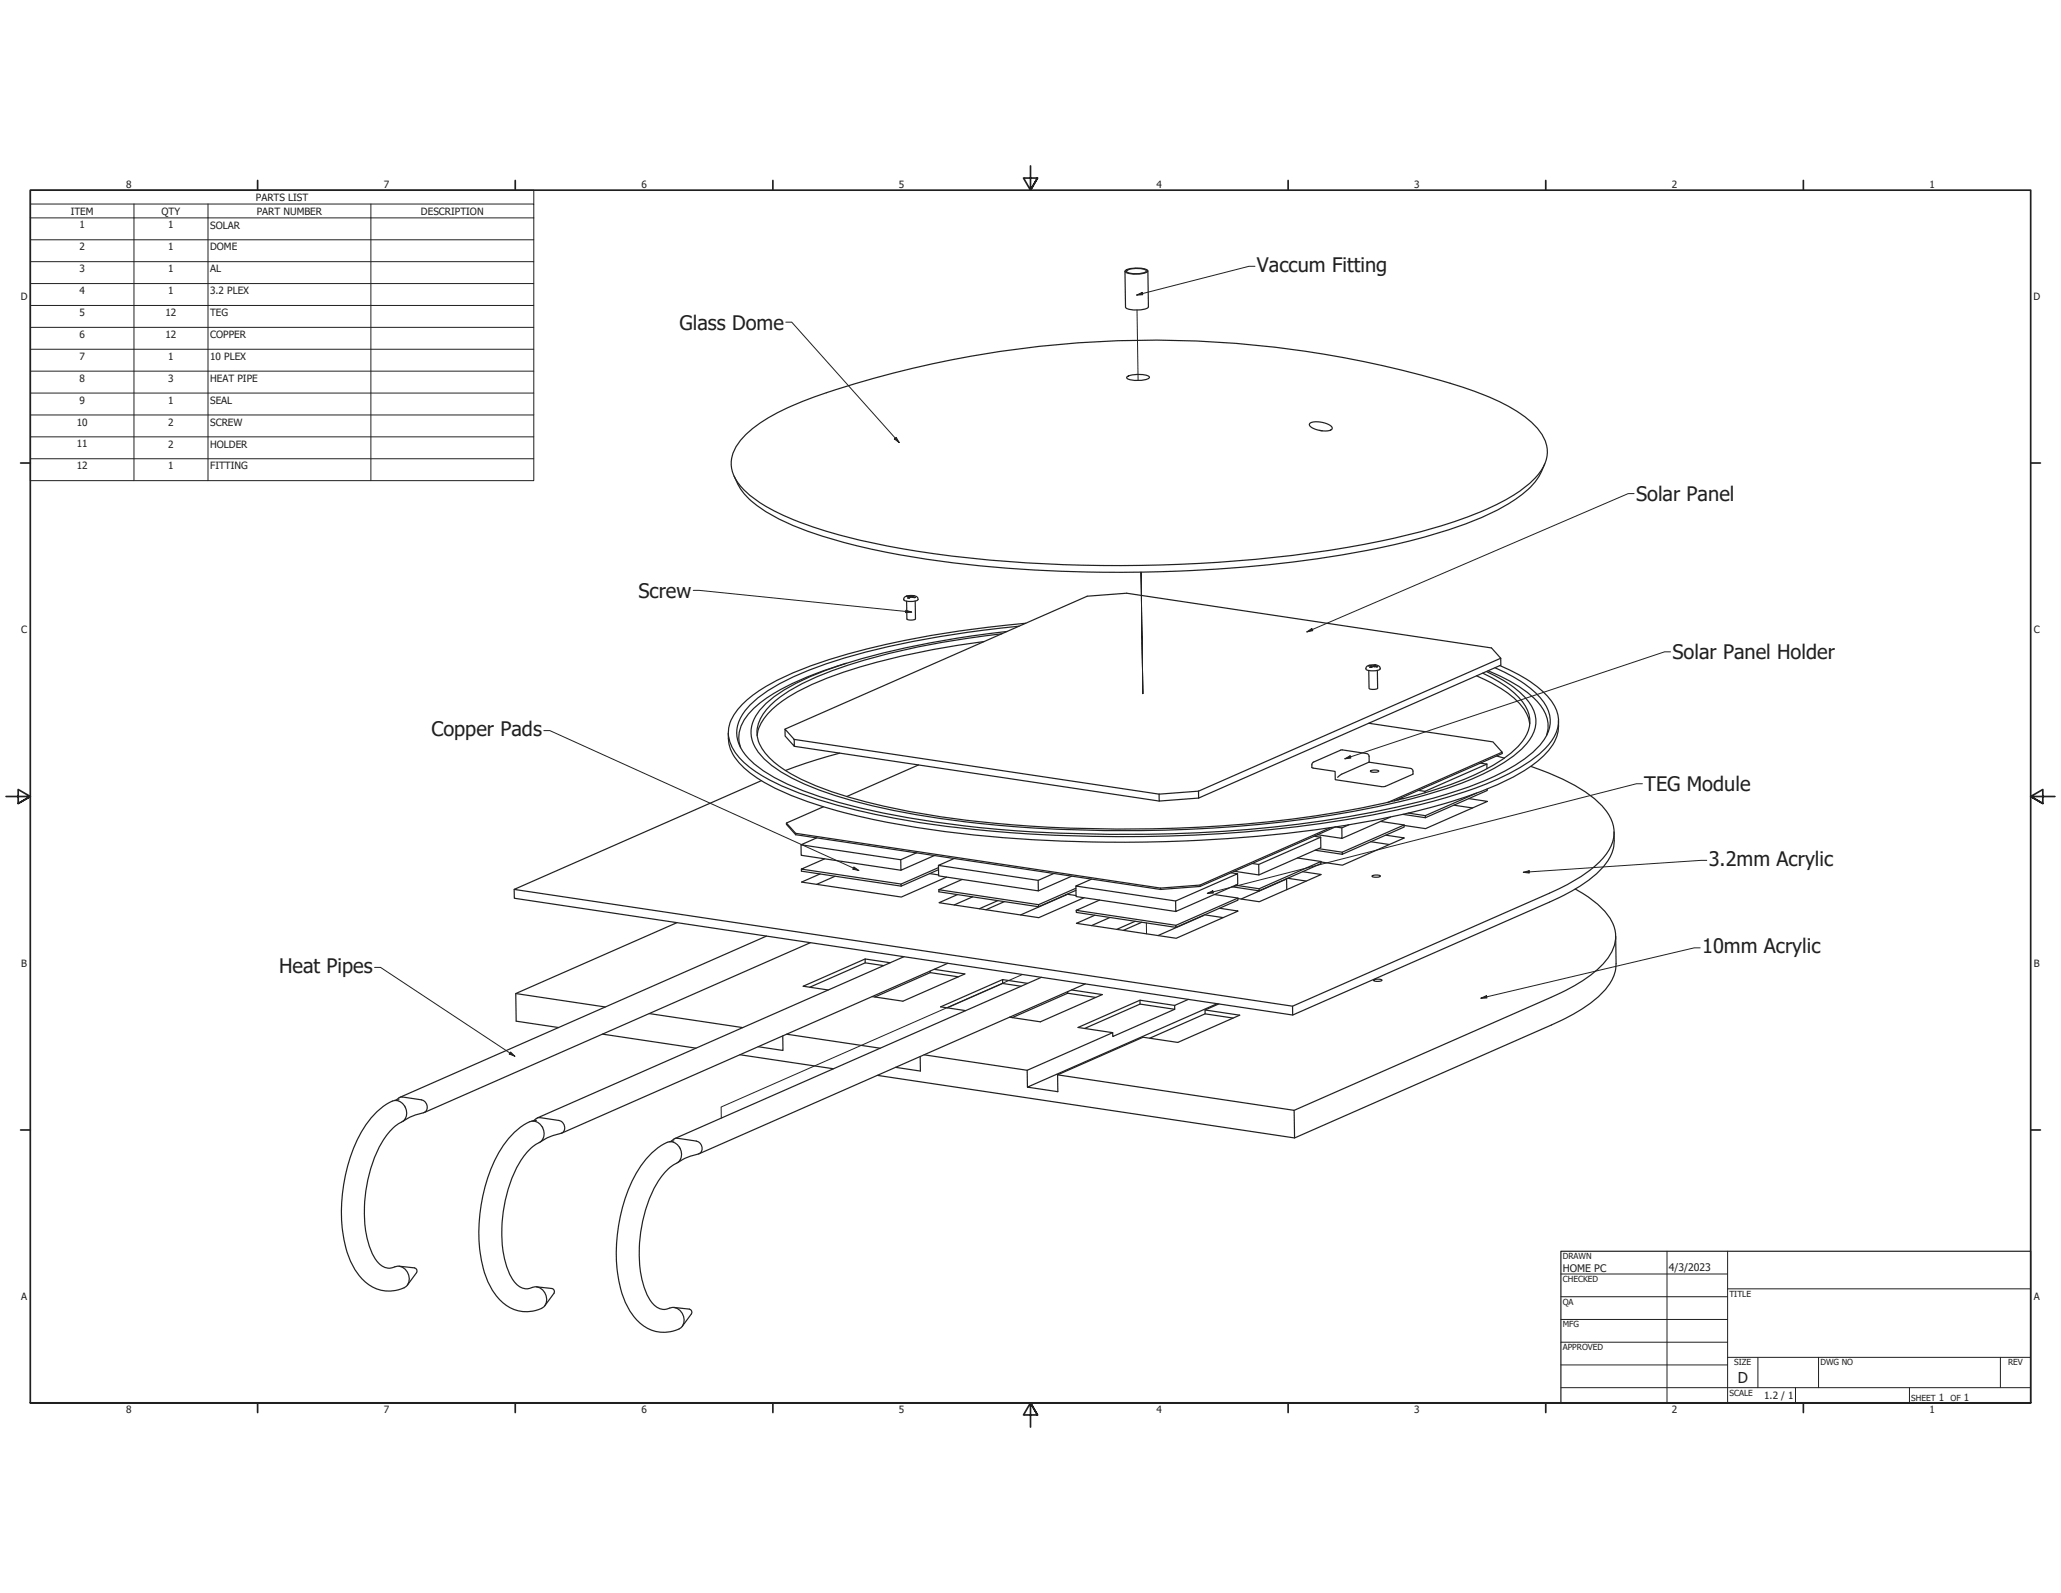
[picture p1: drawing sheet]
<svg xmlns="http://www.w3.org/2000/svg" width="279mm" height="216mm" viewBox="0 0 279 216" stroke-linecap="round" stroke-linejoin="round" font-family="sans-serif">
<g fill="none" stroke="#231f20" stroke-width=".14">
<path d="M4.1 27.7v-1.9h68.3v1.9M4.1 27.7h68.3v1.8M4.1 29.5h68.3M4.1 32.5h68.3M4.1 35.5h68.3M4.1 38.4h68.3M4.1 27.7v37.4h68.3v-35.6M18.2 27.7v37.4M28.2 27.7v37.4M50.3 27.7v37.4M4.1 41.4h68.3M4.1 44.4h68.3"/>
<path d="M4.1 47.3h68.3M4.1 50.3h68.3M4.1 53.3h68.3M4.1 56.2h68.3M4.1 59.2h68.3M121.4 59.4l.5 .6M154.1 42l.2 9.6M4.1 62.2h68.3M154.7 77.5l.2 16.5-.2-16.5M154.8 87.1l.1 6.9M138.6 132.1l-40.8 17.9v1.5M155.4 125.1v1.5"/>
<path d="M211.6 172.7h22.6M211.6 175.7h22.6M211.6 178.8h22.6M226 169.6v20.5M234.2 174.7h41.1M234.2 169.6v20.5M211.6 188.1h63.7M211.6 181.9h22.6M211.6 185h22.6M234.2 184h41.1M238.3 184v4.1M243.4 188.1v2"/>
<path d="M246.5 184v4.1M258.9 188.1v2M271.2 184v4.1"/>
</g>
<g fill="none" stroke="#231f20" stroke-width=".16">
<path d="M152.6 36.7a3.7 3.7 0 0 1 2.9-.1l.1 .1a1.71 1.71 0 0 1-1.5 .5 1.79 1.79 0 0 1-1.6-.4zM152.7 36.7l.5-.2a3.6 3.6 0 0 1 2.2 .2v.1a2.9 2.9 0 0 1-2.7 0zM155.6 36.7l.1 4.9a1.76 1.76 0 0 1-1.6 .4 1.74 1.74 0 0 1-1.5-.4l-.1-4.8M100.7 59.3a21.5 21.5 0 0 1 8.1-4.9 140.3 140.3 0 0 1 91-1.4 23.2 23.2 0 0 1 8.2 4.6 4.6 4.6 0 0 1 .8 6.4 15.6 15.6 0 0 1-5.9 4.4 73.5 73.5 0 0 1-18 5.4 193.5 193.5 0 0 1-60.6 .9 73.6 73.6 0 0 1-18.1-4.8 17.4 17.4 0 0 1-6-4.2 4.3 4.3 0 0 1-.1-5.6zM152.8 51.1a3.7 3.7 0 0 1 3-.1v.1a1.71 1.71 0 0 1-1.5 .5 1.79 1.79 0 0 1-1.6-.4zM177.6 57.4a3 3 0 0 1 3 .5 .27 .27 0 0 1-.2 .4 3.2 3.2 0 0 1-2.9-.6zM178.9 58.3l.4 .1M209.4 62.9a8.8 8.8 0 0 1-3.9 4.7 40.8 40.8 0 0 1-11.9 5 148.4 148.4 0 0 1-31.9 4.7 178.3 178.3 0 0 1-41.5-2.4 61.1 61.1 0 0 1-14.7-4.6 13.5 13.5 0 0 1-5.1-4l-.9-1.7M106.4 98.8l1.3 1.4v.9l-1.3-1.3zM114.7 89.9a42.3 42.3 0 0 0-10.9 4.8 8.9 8.9 0 0 0-3.3 3.7l-.3 1.1v1.2l.2 .6M122.6 81a1.53 1.53 0 0 1 1.8 .1l.1 .2a1.93 1.93 0 0 1-2 0zM123 80.8h-.1l.4 .1-.3 .1h.7"/>
<path d="M123.3 80.9v.1M123.3 81h.1M123.7 80.9v.1M123.7 80.9h.1M123.8 80.7l-.8 .1M123.8 80.8v-.1h.1l-.2 .2 .4 .1h-.4M124.1 81.5v2.4l-.6 .1-.6-.1v-2.4M133.4 86.9a97.4 97.4 0 0 0-21.9 5.2 21.5 21.5 0 0 0-7.4 4.6l-.8 1.1-.5 1.2-.2 .7M135.8 85.9a102.2 102.2 0 0 0-23.8 5.3 23.6 23.6 0 0 0-7.6 4.5 4.7 4.7 0 0 0-1.6 4.8 9 9 0 0 0 4.1 4.2 45.7 45.7 0 0 0 13.5 4.7 153.5 153.5 0 0 0 33 3 155.8 155.8 0 0 0 38.7-4.6 40.5 40.5 0 0 0 11.7-5 9.1 9.1 0 0 0 3.2-3.4 3.9 3.9 0 0 0-.5-4.1 14 14 0 0 0-5.5-4.1M136.5 85.6a123.1 123.1 0 0 0-21.8 4.3 32.9 32.9 0 0 0-9.9 4.7l-1.4 1.2a4.5 4.5 0 0 0-.5 6.3 17.3 17.3 0 0 0 7.2 4.6 75.9 75.9 0 0 0 18 4.3 186 186 0 0 0 56.5-1.2 68.8 68.8 0 0 0 16.4-4.9 16.3 16.3 0 0 0 6.4-4.7 4.1 4.1 0 0 0-.2-5.1 14.8 14.8 0 0 0-5.7-4.1M138.1 84.9a136.6 136.6 0 0 0-23.1 4.1 40.8 40.8 0 0 0-11.2 4.8l-1.6 1.3-1.2 1.3a4.4 4.4 0 0 0-.4 5.3l1.1 1.3a24.1 24.1 0 0 0 9 4.8 116.8 116.8 0 0 0 27 4.8 191.5 191.5 0 0 0 47.4-2.3 79.3 79.3 0 0 0 16.3-4.6 22.7 22.7 0 0 0 6.9-4.2 5.1 5.1 0 0 0 1.7-4.8 8.4 8.4 0 0 0-3.8-4.4l-1.1-.6-2.4-1.2M139 84.5a132.4 132.4 0 0 0-26.4 4.8 34.8 34.8 0 0 0-10.9 5.2 7.3 7.3 0 0 0-2.9 4.2 5.1 5.1 0 0 0 1.8 4.4 19.7 19.7 0 0 0 6.3 3.8 89.2 89.2 0 0 0 20.3 4.9 201.4 201.4 0 0 0 55.5-.8 89.9 89.9 0 0 0 19.1-4.9 24.8 24.8 0 0 0 7.4-4.4 5.7 5.7 0 0 0 2.1-4 6 6 0 0 0-2.7-4.5 22.2 22.2 0 0 0-5.3-3"/>
<path d="M185.2 90.4a1.52 1.52 0 0 1 1.9 0v.3a1.92 1.92 0 0 1-1.9 0zM185.6 98l16.8 2.5 1.2 1.4-15.5 6.9M185.6 90.2h-.1l.4 .1-.2 .1h.6M185.6 90.2h.1M185.9 90.3v.1M185.9 90.4h.1M186.3 90.3v.1M186.3 90.3h.1M186.4 90.1l-.3 .1h-.5M186.4 90.1v.1M186.4 90.1h.2l-.3 .2 .5 .1h-.5M186.7 90.9l.1 2.4-.6 .1-.6-.1v-2.4"/>
<path d="M200.2 91.6a15.9 15.9 0 0 1 6.3 4.3l.4 .8 .5 1.4M201.7 90.9a18.3 18.3 0 0 1 7 4.5 4.4 4.4 0 0 1 1 4.3M203.4 89.2l.1 .9-41 18.1M203.4 89.2l-1.2-1.4-49.5-7.4-5.3 .4-41 18M203.4 89.2l-40.9 18M211.3 97.6a5.4 5.4 0 0 1-2 4.8 24.7 24.7 0 0 1-8.6 4.9 109 109 0 0 1-25.2 5.5 198.1 198.1 0 0 1-51.7-.7 71.1 71.1 0 0 1-18.3-5.1 13.9 13.9 0 0 1-6.2-4.8 4.9 4.9 0 0 1-.6-2.8M106.6 111.5l1.3 1.4 49.4 7.5 5.4-.4 17.7-7.8M107.7 100.2l49.4 7.4M107.7 101.1l49.4 7.5M107.9 112.9v.2M107.9 113.1l49.4 7.4 5.4-.4M108.6 114.5v1.4l13.5 2"/>
<path d="M108.6 117.8v.3l13.6 2 5-2.2M110.7 113.6l-2.1 .9 13.5 2 2.1-.9M111.2 118.5l-2.5 1 13.5 2.1 6.1-2.7M111.6 109.3l-5 2.2v.2l1.3 1.4M111.8 116.4l-3.2 1.4 13.6 2v.3M113.2 118.8l-2.5 1.1M113.8 102.1l-4.6 1.3-2.7 1M124.5 103.7l-9.7 4.3M126 118.4l1.2 .2M126.7 116l-4.6 1.9v-1.4M127.2 117.3v1.4l13.6 2-.1-1.4M127.2 117.6l-5 2.2"/>
<path d="M129.4 116.4l-2.2 .9 13.5 2 2.2-.9M130.4 119.2l-3.1 1.4 13.5 2 5.1-2.2M145.3 118.7l-4.5 2M157.1 107.6v1l5.4-.4M162.5 107.2l-5.4 .4M162.5 107.2v1M162.7 120v.1M166.9 118.3l.9 .1-8.4 3.7-13.5-2 2.1-1M167.5 120l3.2 .5M167.8 118.4v1.4l-8.4 3.7v-1.4M170.6 117.2l.1 1.4-3.3-.5M174.4 119.1h.1"/>
<path d="M174.4 119.1v1.5M174.4 119.1l-6.1 2.7M174.6 119l2.5 .4M175.9 116.3l3.2 .5M176.6 118.1l2.5 .4-8.4 3.7-2.9-.4M178.1 103.3l3.9-1.7 3.4 .6 .2 .3v.8M178.1 103.3l-.2 .2v.6l3.1 .4v1.2l6.3 .9h.5l3.7-1.6a.66 .66 0 0 0-.1-.8l-5.8-.9-3.7 1.6-.6 .4M178.2 113.3l.8 .2M178.3 115.2l3.7 .6M178.8 115l3.2 .5M179 113.5l-8.4 3.7-.8-.2M179 113.5l.1 1.4-8.4 3.7"/>
<path d="M181 112.1l-18.3 8M181.9 112.2v1.4l-3.3-.5M182 115.5l8.4-3.7v.3l-8.4 3.7zM182.9 111.8l-1 .4-.9-.1M185.8 104.5l.5-.1 .6 .1-.1 .1-.2 .1a.88 .88 0 0 1-.8-.2zM185.8 114.1l2.6 .4M186 118.7l.5-.1 .6 .1v.1l-.3 .1a.89 .89 0 0 1-.8-.2zM187.2 111.3l3.2 .5M187.9 113.2l2.5 .4-8.4 3.7-2.9-.5M188.5 110.7l-6.6 2.9M189.4 108.4h.2M189.9 108.2h.4"/>
<path d="M190.9 110.2l2.3 .3M193.2 107.3v.2M197.1 109.1l2.5 .4M199.1 108.2l2.5 .4-8.4 3.7-2.8-.4M200.2 107.5l-7 3v.3l-3-.4M200.7 103.4l.9 .2M201.6 103.6l-8.4 3.7-.9-.2M201.6 103.6v.6M201.6 106.9v.2l-8.4 3.7M202.9 102.5l1 .3M203.6 101.9v.2l-14.6 6.5M207.5 103.9a27.3 27.3 0 0 1 8.9 4.5 6 6 0 0 1 2.4 4.8 6.5 6.5 0 0 1-2.5 4.1 25.1 25.1 0 0 1-6.3 3.8l-34.8 15.3-105.5-15.9 33.5-14.7"/>
<path d="M218.8 112.8a5.9 5.9 0 0 1-2.1 5.3 22.7 22.7 0 0 1-6.6 4.2l-34.9 15.3M69.7 120.5v1.2l105.5 15.9v-1.2M69.9 134.7l12.2 1.8M88 137.4l12.7 1.9M91.8 125l-21.9 9.7 .1 3.7 5.7 .9M103.9 126.9l-49.7 21.8M109.9 127.8l-52.4 23M117.3 130l-8.4 3.7 3.4 .5M119.8 130.9l-2.5-.4-7.5 3.3M120.7 130.5l-3.4-.5v.5M122.5 129.7l-49.7 21.8M126.1 131.6v.2l-7.5 3.3"/>
<path d="M126.1 131.8l3.8 .6M126.6 131.4l4.2 .6-8.4 3.7-4.2-.6M127.3 120.6v.3l13.5 2 5.1-2.2M128.5 130.6l-52.4 23M129.8 121.2l-2.5 1.1 13.5 2.1 6.2-2.7M131.8 121.6l-2.5 1.1M135.3 122.1l-2.5 1.1M135.9 132.8l-8.4 3.7 3.4 .5M136.2 122.2l-2.5 1.1M138.4 133.7l-2.5-.4-7.5 3.3M139.3 133.3l-3.4-.5v.5M140.8 122.6v.3"/>
<path d="M141.2 132.5l-49.7 21.8M144.5 121.3h.1M144.5 121.3l-6.1 2.7M144.7 121.2l1.2 .2M144.7 134.4v.2l-7.5 3.3M144.7 134.6l3.8 .6M145.3 134.2l4.1 .6-8.4 3.7-4.1-.6M145.9 120.1v1.4l13.5 2M147.1 133.3l-52.3 23.1M149.1 122l-3.2 1.4v.3l13.5 2v-.3l-13.5-2M150.5 124.3l-2.5 1.1M153.9 124.9l-2.5 1.1"/>
<path d="M154.5 135.6l-8.4 3.7 4.7 .7M154.6 136.1l-.1-.5 4.7 .7M154.8 125l-2.5 1.1M157.3 120.4v.1M159.3 136.8l-4.7-.7-7.6 3.3M159.4 125.4l8.4-3.7v.3l-8.4 3.7M161.1 135.4l-1.9 .9 .1 .5-8.4 3.7-.1-.5-11.6 5.1 .1 2.2M163.1 124.1h.1M163.2 124.1l-6.2 2.7M163.3 124l2.5 .4M163.4 137.4l3.8 .6M164.6 121.2l3.2 .5"/>
<path d="M165 136l-25.7 11.3 4.1 .7v-2.3l11.6-5.1 4.7 .7 8.4-3.7-4.7-.7M165.2 136.1l-1.8 .8v.5l-7.5 3.3M165.3 123.1l2.5 .4-8.4 3.7-13.5-2.1 2.5-1.1M167 120.2l3.7 .5M170.7 120.5l8.4-3.7v.2l-8.4 3.7zM186.2 132.8l.8-.1 .4 .2-.3 .1h-.5zM213.6 120.5a13.7 13.7 0 0 1 4.5 3.7 4.5 4.5 0 0 1-.2 5.7 17.1 17.1 0 0 1-6.3 4.7l-36.2 15.9M219 126.9l.1 3.7a6.6 6.6 0 0 1-2.9 4.9 25.9 25.9 0 0 1-5.9 3.4l-34.8 15.3-56.6-8.5M50.5 151.3a6.4 6.4 0 0 1 3-2.2 1.62 1.62 0 0 1 1.6 1.4 1.62 1.62 0 0 1-1.1 1.8 9.9 9.9 0 0 0-3.3 4.8 18.8 18.8 0 0 0-.6 11.8 4.5 4.5 0 0 0 2 2.8 2.46 2.46 0 0 0 1.8-.1 1.61 1.61 0 0 1 1.6 1.6 1.61 1.61 0 0 1-1.6 1.6 5 5 0 0 1-5.5-2.3 15 15 0 0 1-2.1-9.4 21.5 21.5 0 0 1 3.4-10.7zM53.7 149.1a.98 .98 0 0 1 1-.4l2.3 .3a.95 .95 0 0 1 .9 .8 .95 .95 0 0 1-.5 1l-1.5 .5-1.3 .7M54.1 149l-.6 .2M69.1 154.1a6.4 6.4 0 0 1 3.1-2.2 1.62 1.62 0 0 1 1.5 1.4 1.62 1.62 0 0 1-1 1.8 9.8 9.8 0 0 0-3.4 4.8 18.8 18.8 0 0 0-.6 11.8 4.5 4.5 0 0 0 2 2.8 2.47 2.47 0 0 0 1.8-.1 1.61 1.61 0 0 1 1.6 1.6 1.61 1.61 0 0 1-1.5 1.6 5 5 0 0 1-5.6-2.3 15 15 0 0 1-2.1-9.4 21.5 21.5 0 0 1 3.4-10.8z"/>
<path d="M72.3 151.9a.98 .98 0 0 1 1.1-.4l2.2 .3a.95 .95 0 0 1 .9 .7 .95 .95 0 0 1-.4 1.1l-1.5 .4-1.4 .8M72.7 151.8l-.6 .1M81.7 140.2l12.7 1.9M88.7 156a4.9 4.9 0 0 1 2.1-1.3 1.62 1.62 0 0 1 1.6 1.4 1.62 1.62 0 0 1-1.1 1.8 9.9 9.9 0 0 0-3.3 4.8 18.8 18.8 0 0 0-.7 11.8 4.5 4.5 0 0 0 2 2.8 2.47 2.47 0 0 0 1.8-.1 1.61 1.61 0 0 1 1.6 1.6 1.61 1.61 0 0 1-1.5 1.6 5 5 0 0 1-5.5-2.3 15 15 0 0 1-2.1-9.4 21.5 21.5 0 0 1 3.3-10.8l.8-1zM90.9 154.7a.98 .98 0 0 1 1.1-.4l2.2 .3a.95 .95 0 0 1 .9 .7 .95 .95 0 0 1-.4 1.1l-1.5 .4-1.3 .8M91.3 154.6l-.6 .1M100.3 142.9l12.7 2M106.1 140.4v2l-3.3-.5M106.6 140.2l12.7 1.9M124.7 143.2l.1 2-3.4-.5M125.3 143l13.9 2.1M143.4 145.7l32 4.8 .1 3.7"/>
<path d="M54.1 171.6l2.1 .2a.43 .43 0 0 1 .3 .7l-1.3 1.7M72.7 174.4l2.1 .2a.43 .43 0 0 1 .3 .7l-1.2 1.7M91.3 177.2l2.2 .2a.43 .43 0 0 1 .2 .7l-1.2 1.7M211.6 169.6h63.7v20.5h-63.7z"/>
</g>
<g fill="none" stroke="#231f20" stroke-width=".23">
<path d="M4.1 25.8h271.2v164.3h-271.2h271.2h-271.2zM34.9 24.5v1.3M69.8 24.5v1.3M104.8 24.5v1.3M139.7 22.5v3.3l-.9-1.7h1.8l-.9 1.7 .9-1.7M174.6 24.5v1.3M209.5 24.5v1.3M244.5 24.5v1.3M2.8 62.8h1.3M275.3 62.8h1.3M.8 107.9h3.3l-1.6-.9v1.9l1.6-1-1.6 1M278.6 107.9h-3.3l1.6-.9v1.9l-1.6-1 1.6 1"/>
<path d="M2.8 153.1h1.3M275.3 153.1h1.3M34.9 190.1v1.3M69.8 190.1v1.3M104.8 190.1v1.3M140.6 191.8l-.9-1.7 .9 1.7h-1.8l.9-1.7v3.3M174.6 190.1v1.3M209.5 190.1v1.3M244.5 190.1v1.3"/>
</g>
<path d="M121.2 59.5l.3-.2 .4 .7z" fill="#231f20"/>
<path d="M154.9 39.8l-.8 .2M106.5 43.7h.8l14.1 15.7M121.2 59.5l.3-.2 .4 .7z" fill="none" stroke="#231f20" stroke-width=".14"/>
<path d="M154.1 40l.7-.4 .1 .3z" fill="#231f20"/>
<path d="M154.1 40l.7-.4 .1 .3zM170.1 36.1h-.8l-14.4 3.7M122.8 82.9l.8 .1" fill="none" stroke="#231f20" stroke-width=".14"/>
<path d="M122.8 82.7l.8 .3h-.8z" fill="#231f20"/>
<path d="M94 80h.8l28 2.9M122.8 82.7l.8 .3h-.8zM177.9 85.3l-.7 .3" fill="none" stroke="#231f20" stroke-width=".14"/>
<path d="M177.2 85.6l.6-.4 .2 .3z" fill="#231f20"/>
<path d="M221.5 66.9h-.8l-42.8 18.4M177.2 85.6l.6-.4 .2 .3zM183.1 102.6l-.8 .2" fill="none" stroke="#231f20" stroke-width=".14"/>
<path d="M182.3 102.8l.7-.4 .1 .3z" fill="#231f20"/>
<path d="M226.5 88.3h-.8l-42.6 14.3M115.7 117.7l.7 .3M182.3 102.8l.7-.4 .1 .3z" fill="none" stroke="#231f20" stroke-width=".14"/>
<path d="M115.8 117.5l.6 .5-.8-.2z" fill="#231f20"/>
<path d="M73.7 99h.8l41.2 18.7M115.8 117.5l.6 .5-.8-.2zM164.5 120.9l-.8 .2" fill="none" stroke="#231f20" stroke-width=".14"/>
<path d="M163.7 121.1l.7-.4 .1 .3z" fill="#231f20"/>
<path d="M207.3 118.2h-.8M222.7 106.2h-.9l-57.3 14.7M163.7 121.1l.7-.4 .1 .3z" fill="none" stroke="#231f20" stroke-width=".14"/>
<path d="M206.5 118.2l.8-.2v.3z" fill="#231f20"/>
<path d="M206.5 118.2l.8-.2v.3zM231.4 116.6l-24.1 1.6M201.5 135.1l-.7 .2" fill="none" stroke="#231f20" stroke-width=".14"/>
<path d="M200.8 135.3l.7-.4 .1 .4z" fill="#231f20"/>
<path d="M200.8 135.3l.7-.4 .1 .4zM230.5 128.5h-.8l-28.2 6.6M69.1 142.7l.7 .5" fill="none" stroke="#231f20" stroke-width=".14"/>
<path d="M69.2 142.6l.6 .6-.8-.4z" fill="#231f20"/>
<path d="M50.8 131.1h.8l17.5 11.6M69.2 142.6l.6 .6-.8-.4z" fill="none" stroke="#231f20" stroke-width=".14"/>
<g font-size="2.7" fill="#231f20">
<text x="170.4" y="36.8">Vaccum Fitting</text>
<text x="92.1" y="44.7">Glass Dome</text>
<text x="221.8" y="67.9">Solar Panel</text>
<text x="86.5" y="81">Screw</text>
<text x="226.7" y="89.4">Solar Panel Holder</text>
<text x="58.5" y="99.8">Copper Pads</text>
<text x="222.9" y="107.2">TEG Module</text>
<text x="231.6" y="117.4">3.2mm Acrylic</text>
<text x="37.8" y="131.8">Heat Pipes</text>
<text x="230.7" y="129.2">10mm Acrylic</text>
</g>
<text font-size="2" fill="#231f20" x="235.6" y="187.4">D</text>
<g font-size="1.4" fill="#231f20">
<text x="9.6" y="29.1">ITEM</text>
<text x="17.1" y="25.4">8</text>
<text x="21.9" y="29.1">QTY</text>
<text x="34.7" y="27.2">PARTS LIST</text>
<text x="34.8" y="29.1">PART NUMBER</text>
<text x="52" y="25.4">7</text>
<text x="57.1" y="29.1">DESCRIPTION</text>
<text x="86.9" y="25.4">6</text>
<text x="121.9" y="25.4">5</text>
<text x="156.8" y="25.4">4</text>
<text x="191.7" y="25.4">3</text>
<text x="226.6" y="25.4">2</text>
<text x="261.6" y="25.4">1</text>
<text x="10.8" y="31">1</text>
<text x="10.8" y="33.9">2</text>
<text x="22.8" y="31">1</text>
<text x="22.8" y="33.9">1</text>
<text x="28.5" y="31">SOLAR</text>
<text x="28.5" y="33.9">DOME</text>
<text x="2.8" y="40.6">D</text>
<text x="10.8" y="36.9">3</text>
<text x="10.8" y="39.9">4</text>
<text x="22.8" y="36.9">1</text>
<text x="22.8" y="39.9">1</text>
<text x="28.5" y="36.9">AL</text>
<text x="28.5" y="39.9">3.2 PLEX</text>
<text x="275.6" y="40.6">D</text>
<text x="10.8" y="42.8">5</text>
<text x="10.8" y="45.8">6</text>
<text x="22.4" y="42.8">12</text>
<text x="22.4" y="45.8">12</text>
<text x="28.5" y="42.8">TEG</text>
<text x="28.5" y="45.8">COPPER</text>
<text x="10.8" y="48.8">7</text>
<text x="10.8" y="51.7">8</text>
<text x="22.8" y="48.8">1</text>
<text x="22.8" y="51.7">3</text>
<text x="28.5" y="48.8">10 PLEX</text>
<text x="28.5" y="51.7">HEAT PIPE</text>
<text x="10.4" y="57.7">10</text>
<text x="10.8" y="54.7">9</text>
<text x="22.8" y="54.7">1</text>
<text x="22.8" y="57.7">2</text>
<text x="28.5" y="54.7">SEAL</text>
<text x="28.5" y="57.7">SCREW</text>
<text x="10.4" y="60.6">11</text>
<text x="10.4" y="63.6">12</text>
<text x="22.8" y="60.7">2</text>
<text x="22.8" y="63.6">1</text>
<text x="28.5" y="60.7">HOLDER</text>
<text x="28.5" y="63.6">FITTING</text>
<text x="2.9" y="85.8">C</text>
<text x="275.7" y="85.8">C</text>
<text x="2.9" y="131">B</text>
<text x="275.7" y="131">B</text>
<text x="211.9" y="172.4">HOME PC</text>
<text x="226.2" y="172.2">4/3/2023</text>
<text x="2.9" y="176.2">A</text>
<text x="275.7" y="176.2">A</text>
<text x="17.1" y="191.4">8</text>
<text x="52" y="191.4">7</text>
<text x="86.9" y="191.4">6</text>
<text x="121.9" y="191.4">5</text>
<text x="156.8" y="191.4">4</text>
<text x="191.7" y="191.4">3</text>
<text x="226.6" y="191.4">2</text>
<text x="239.2" y="189.7">1.2 / 1</text>
<text x="261.6" y="191.4">1</text>
<text x="262.8" y="189.9">1</text>
<text x="266.2" y="189.9">1</text>
</g>
<g font-size="1.1" fill="#231f20">
<text x="211.9" y="170.7">DRAWN</text>
<text x="211.9" y="173.7">CHECKED</text>
<text x="211.9" y="176.8">QA</text>
<text x="211.9" y="179.9">MFG</text>
<text x="234.4" y="175.7">TITLE</text>
<text x="211.9" y="183">APPROVED</text>
<text x="235.1" y="185">SIZE</text>
<text x="246.8" y="185">DWG NO</text>
<text x="272.2" y="185">REV</text>
<text x="234.4" y="189.2">SCALE</text>
<text x="259.1" y="189.9">SHEET</text>
<text x="264.4" y="189.9">OF</text>
</g>
</svg>
